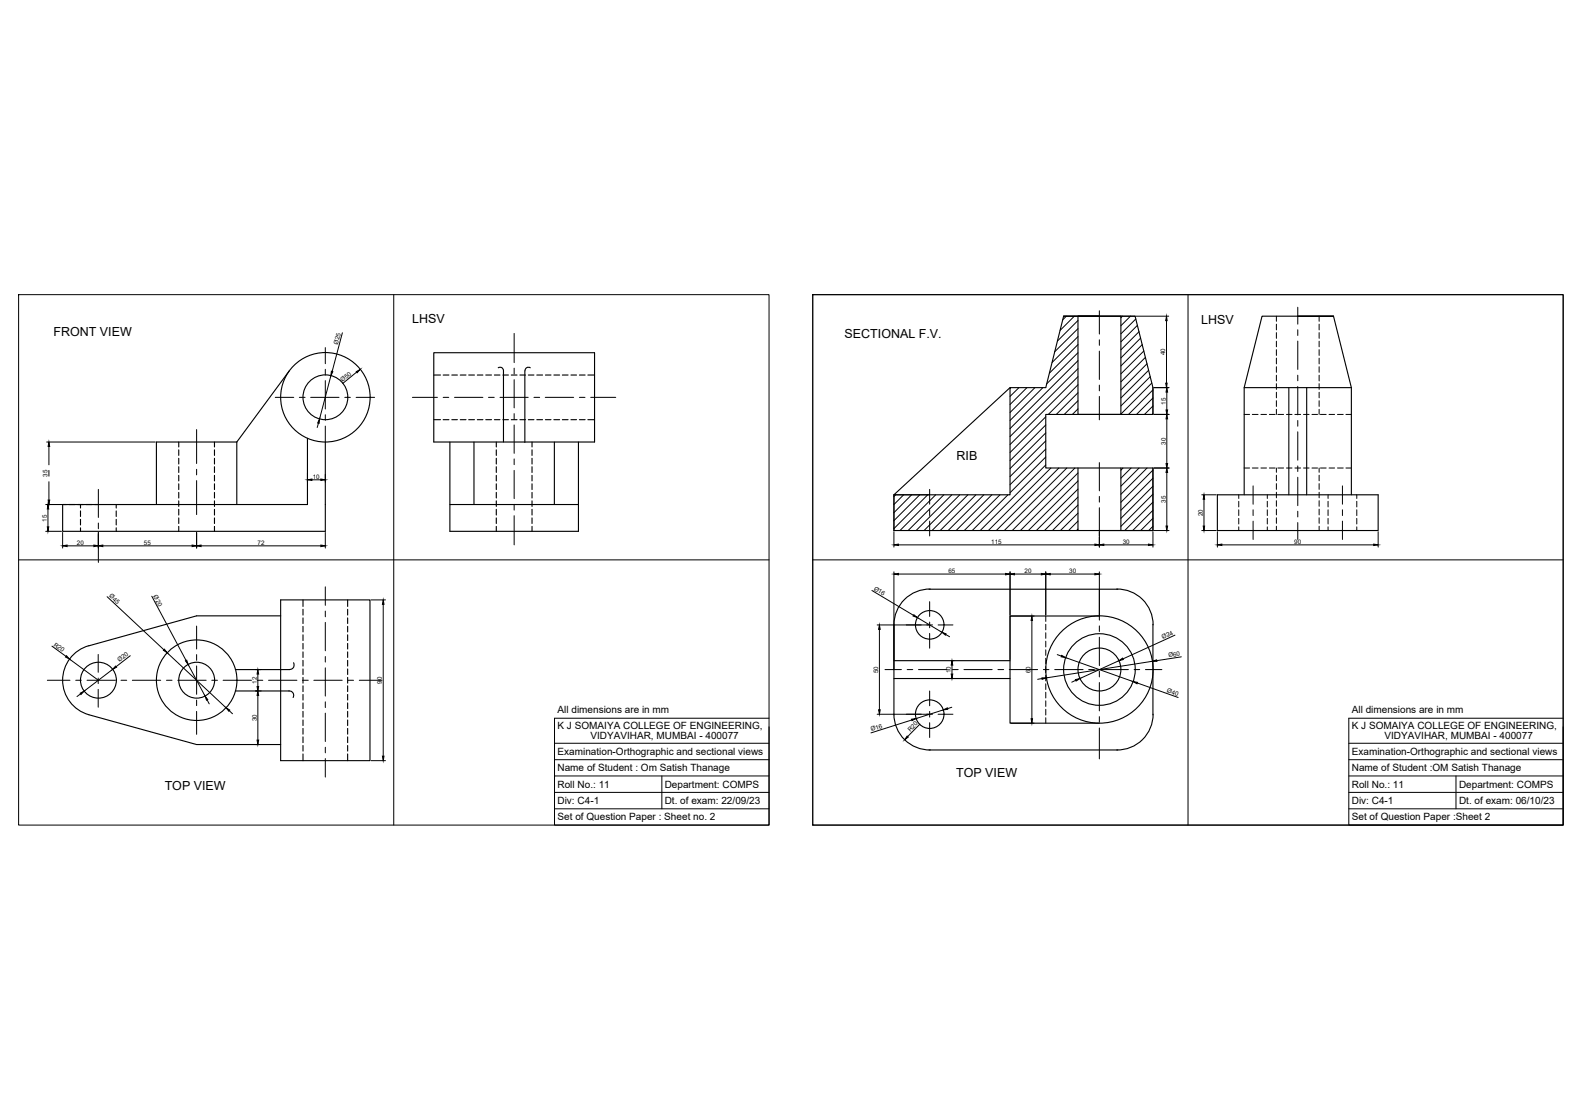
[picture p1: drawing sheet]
<svg xmlns="http://www.w3.org/2000/svg" width="420mm" height="297mm" viewBox="0 0 420 297" stroke-linecap="round" stroke-linejoin="round" font-family="sans-serif">
<!-- layer: 0 -->
<g fill="none" stroke="#000" stroke-width=".27">
<path d="M4.9 78.2h199.2v140.8h-199.2zM104.5 78.2v140.8M215.7 78.2h199.2v140.8h-199.2zM315.3 78.2v140.8M86.3 92.3v4.2M86.3 98v1.6M87.8 99.7l-3 11.5M90.9 88.3l-2.7 10.3M94.6 98.8l-3.6 3M136.5 88.5v7.8M136.5 97.7v1.6M282.3 83.9h19"/>
<path d="M283 83.9l-.9 1M285.1 83.9l-3.7 3.8M286.1 85.1l-5.4 5.4M286.1 87.2l-6.2 6.2M286.1 89.4l-6.8 6.8M286.1 91.5l-7.6 7.5M286.1 93.6l-8.3 8.3M286.1 95.7l-18 18.1M286.1 97.9l-18 18M286.1 100l-18 18M291.8 83.9h-5.7h11.4M291.8 82.5v6.2"/>
<path d="M291.8 90.2v1.5M291.8 93.2v7.5M297.9 83.9l-.4 .5M300 83.9l-2.5 2.6M301.5 84.7l-4 3.9M301.6 83.9h8.6M301.9 86.3l-4.4 4.4M302.3 88l-4.8 4.9M302.8 89.7l-5.3 5.3M303.2 91.5l-5.7 5.6M303.6 93.2l-6.1 6.1M304 94.9l-6.5 6.5"/>
<path d="M304.4 96.5l-6.9 7M304.9 98.3l-7.4 7.3M305.3 100l-7.8 7.8M309.6 85.1v16.6M338.8 83.9v1.4M338.8 86v1.6M338.8 88.3v1.5M338.8 90.6v1.5M338.8 92.8v1.5M338.8 95.1v1.5M338.8 97.4v1.4M338.8 99.6v1.5"/>
<path d="M344.5 81.6v4.4M344.5 87.5v1.6M344.5 90.5v7.6M344.5 99.6v1.5M350.1 83.9v1.4M350.1 86v1.6M350.1 88.3v1.5M350.1 90.6v1.5M350.1 92.8v1.5M350.1 95.1v1.5M350.1 97.4v1.4M350.1 99.6v1.5"/>
<path d="M12.4 117.3h28.8M13 118.5v4.9M52.2 114v9M73.1 105.5h4.9M79.4 105.5h1.6M82.5 105.5h7.5M84.5 112.3l-.3 1.2M86.3 101v7.6M86.3 110.1v1.5M86.3 113.1v4.2M91.5 105.5h1.5M94.5 105.5h4.9"/>
<path d="M109.5 105.5h6.6M117.6 105.5h1.5M120.6 105.5h7.6M129.7 105.5h1.5M132.7 105.5h7.5M136.5 100.8v7.5M136.5 109.8v1.5M136.5 112.8v7.5M141.7 105.5h1.5M144.7 105.5h7.6M153.8 105.5h1.5M156.8 105.5h6.6"/>
<path d="M268.3 102.9l-.2 .2M270.5 102.9l-2.4 2.3M272.6 102.9l-4.5 4.5M274.7 102.9l-6.6 6.6M276.8 102.9l-8.7 8.7M277.6 110.6l-9.5 9.5M277.6 112.8l-9.5 9.5M277.6 114.9l-9.5 9.5M277.6 117l-9.5 9.5M277.6 119.2l-9.5 9.5M286.1 102.1l-7.9 7.9M286.1 104.3l-5.7 5.7"/>
<path d="M286.1 106.4l-3.6 3.6M286.1 108.5l-1.5 1.5M291.8 102.2v1.5M291.8 105.2v6.2M305.7 101.7l-8.2 8.2M306 103.5l-6.5 6.5M306 105.6l-4.3 4.4M306 107.8l-2.2 2.2M306 109.9l-.1 .1M306 102.9v7.1M306.3 102.9h4M306.3 110h4"/>
<path d="M309.7 104.1v4.7M309.7 111.2v11.8M330.2 110h1.5M332.4 110h1.5M334.7 110h1.5M336.9 110h1.5M338.8 101.8v1.6M338.8 104.1v1.5M338.8 106.4v1.5M338.8 108.7v1.3M339.2 110h1.5M341.4 110h1.5"/>
<path d="M343.7 110h1.5M344.5 102.6v7.5M344.5 111.6v1.5M344.5 114.6v7.6M346 110h1.5M348.2 110h1.5M350.1 101.8v1.6M350.1 104.1v1.5M350.1 106.4v1.5M350.1 108.7v1.3M350.5 110h1.5M352.7 110h1.5"/>
<path d="M355 110h1.5M357.2 110h1.5M12.1 133.9h29.1M12.7 135.1v4.8M13 124.9v1.5M13 127.9v4.8M26.1 129.9v7.5M26.1 138.8v1.6M52.2 124.6v1.5M52.2 127.6v9M81.6 125.4v2.6M82.8 127.4h2.4"/>
<path d="M86.3 125.9v2.1M136.5 121.8v1.5M136.5 124.9v7.5M136.5 133.9v1.5M136.5 136.9v7.7M237.7 131.3l-.4 .5M239.8 131.3l-2.5 2.6M242 131.3l-4.7 4.8M244.1 131.3l-6.8 6.9M246.2 131.3l-8.9 9M246.7 131.3h-9.4v9.5M246.7 129.9v3.9"/>
<path d="M246.7 135.3v1.5M246.7 138.3v4M248.4 131.3l-9.5 9.5M250.5 131.3l-9.5 9.5M252.6 131.3l-9.5 9.5M254.7 131.3l-9.4 9.5M256.9 131.3l-9.5 9.5M259 131.3l-9.5 9.5M261.1 131.3l-9.4 9.5M263.3 131.3l-9.5 9.5M265.4 131.3l-9.5 9.5M267.5 131.3l-9.5 9.5"/>
<path d="M277.6 121.3l-9.5 9.5M277.6 123.4l-17.4 17.4M278.9 124.2l-16.6 16.6M281 124.2l-16.6 16.6M283.2 124.2l-16.6 16.6M285.3 124.2l-16.6 16.6M286.1 125.5l-15.3 15.3M286.1 127.7l-13.1 13.1M286.1 129.8l-11 11M286.1 131.9l-8.9 8.9M286.1 134.1l-6.8 6.7M286.1 136.2l-4.6 4.6"/>
<path d="M286.1 138.3l-2.5 2.5M291.8 122.8v7.5M291.8 131.8v1.5M291.8 134.8v10.4M298.1 124.2l-.6 .6M300.2 124.2l-2.7 2.7M302.3 124.2l-4.8 4.9M304.4 124.2l-6.9 7M306 124.8l-8.5 8.5M306 126.9l-8.5 8.6M306 129.1l-8.5 8.5M306 131.2l-8.5 8.5"/>
<path d="M306 133.3l-7.5 7.5M306 135.5l-5.4 5.3M306 137.6l-3.2 3.2M306 139.7l-1.1 1.1M306.3 124.2h4M309.7 125.4v14.2M319 131.3h3.8M319.6 132.5v7.1M328.8 131.3v1M328.8 133.1v1.5M328.8 135.3v1.5M328.8 137.6v1.5"/>
<path d="M328.8 139.9v.9M330.2 124.2h1.5M332.4 124.2h1.5M332.6 129v4.8M332.6 135.3v1.5M332.6 138.3v4.9M334.7 124.2h1.5M336.4 131.3v1M336.4 133.1v1.5M336.4 135.3v1.5M336.4 137.6v1.5M336.4 139.9v.9"/>
<path d="M336.9 124.2h1.5M338.8 124.2v1.2M338.8 126.1v1.5M338.8 128.4v1.5M338.8 130.7v1.5M338.8 132.9v1.5M338.8 135.2v1.5M338.8 137.4v1.5M338.8 139.7v1.1M339.2 124.2h1.5M341.4 124.2h1.5M343.7 124.2h1.5"/>
<path d="M344.5 123.7v1.5M344.5 126.7v7.5M344.5 135.7v1.5M344.5 138.7v4.5M346 124.2h1.5M348.2 124.2h1.5M350.1 124.2v1.2M350.1 126.1v1.5M350.1 128.4v1.5M350.1 130.7v1.5M350.1 132.9v1.5M350.1 135.2v1.5"/>
<path d="M350.1 137.4v1.5M350.1 139.7v1.1M350.5 124.2h1.5M352.5 131.3v1M352.5 133.1v1.5M352.5 135.3v1.5M352.5 137.6v1.5M352.5 139.9v.9M352.7 124.2h1.5M355 124.2h1.5M356.3 129v4.8M356.3 135.3v1.5"/>
<path d="M356.3 138.3v4.9M357.2 124.2h1.5M360.1 131.3v1M360.1 133.1v1.5M360.1 135.3v1.5M360.1 137.6v1.5M360.1 139.9v.9M4.9 148.6h199.2M12.1 141h4.2M16.6 141.3v4.2M17.8 144.9h7.1M26.1 141.3v8"/>
<path d="M27.3 144.9h23.7M28.4 158.4l15.1 14.1M40.3 158.3l9.1 17M52.2 141.3v4.2M53.4 144.9h31.8M86.3 141.3v4.2M86.3 155.8v4.9M98.5 159.2h3.8M215.7 148.6h199.2M231.4 156.7l11.1 6.7M237.3 141.1v4.1M237.3 151.8v23.3"/>
<path d="M238.4 144.6h52.2M238.4 152.4h28.5M246.7 159.7v3.9M268.1 151.8v23.3M269.3 152.4h7.1M277.6 151.8v11.4M278.8 152.4h11.8M286.1 140.4l-.4 .4M291.8 151.8v12.8M293 144.6h11.8M306 141.1v4.1M306.3 140.8h4"/>
<path d="M319 140.8h3.8M323.1 141.1v4.1M324.3 144.6h40.3M365.8 141.1v4.1M13.8 171.5l3.7 2.7M18.4 174.9l7.7 5.7M26.1 173.7v4.8M26.1 180v1.5M29.9 177.7l-7.6 5.8M34.6 174.1l-3.8 2.9M44.4 173.3l15.6 14.6M49.9 176.4l4.5 8.4"/>
<path d="M52.2 166.2v6.1M52.2 173.8v1.5M52.2 176.8v7.5M67.8 177.7h1.5M68.4 178.9v3.3M86.3 162.2v1.5M86.3 165.2v7.5M86.3 174.3v1.5M86.3 177.3v7.5M101.7 160.4v40.3M232.8 165.9h14.7M233.4 167.1v21.3"/>
<path d="M234.9 177.7h4.4M240.8 177.7h1.5M243.5 163.9l6.5 3.9M243.8 177.7h7.5M246.7 165.1v1.6M246.7 168.1v4M249 165.9h3.9M251 168.4l1 .6M252.7 176.6v2.3M252.8 177.7h1.5M253 175.4h.3M255.8 177.7h7.5"/>
<path d="M264.9 177.7h1.5M267.9 177.7h7.5M268.4 163.5h6.1M273.9 164.7v26.1M276.9 177.7h1.5M277.6 163.5v1.5M277.6 165.7v1.5M277.6 168v1.4M277.6 170.2v1.5M277.6 172.5v1.5M277.6 174.7v1.5M277.6 177v1.5"/>
<path d="M277.6 179.3v1.4M279.9 177.7h7.6M280.6 173.8l1.2 .4M282.9 174.6l17.8 6.3M289 177.7h1.5M291.8 166.1v1.5M291.8 169.1v7.6M291.8 178.2v1.5M292 177.7h7.5M297 175.4l-10.4 4.7M301 177.7h1.5M304 177.7h4.4"/>
<path d="M305.8 175.5l-28.1 4.4M311.9 168.6l-13.8 6.3M313.5 174.4l-6.5 1M12.6 180.6h6M20.1 180.6h1.5M21.4 184.2l-1 .7M23.1 180.6h7.5M26.1 183v4.7M32.1 180.6h1.5M35.1 180.6h7.6M44.2 180.6h1.5M47.2 180.6h7.5"/>
<path d="M52.2 185.8v1.5M52.2 188.8v6.1M55 185.8l.5 1M56.2 180.6h1.5M59.2 180.6h7.5M60.9 188.7l.8 .8M67.8 183.4h1.5M67.8 197.6h.5M68.3 180.6h1.5M68.4 184.6v11.9M71.3 180.6h7.5M80.3 180.6h1.5"/>
<path d="M83.3 180.6h7.5M86.3 186.3v1.5M86.3 189.3v7.5M86.3 198.4v1.4M92.4 180.6h1.4M95.4 180.6h6M147.2 197.3h56.9M204.1 190.7h-56.9v28.3h56.9v-26.1M232.8 189.6h14.7M242 191.1l-10.8 3.4M244.2 192.2l-3.3 3.3M246.7 183.4v4"/>
<path d="M246.7 188.8v1.6M246.7 191.8v4M249 189.6h3.9M250.3 188.5l-7.2 2.2M252.6 187.7l-1.1 .4M253 180.1h.3M268.4 192h6.1M276.6 180.1l-1.2 .2M277.6 181.5v1.5M277.6 183.8v1.5M277.6 186v1.5M277.6 188.3v1.5"/>
<path d="M277.6 190.5v1.5M285.5 180.6l-1 .5M291.8 181.2v7.5M291.8 190.2v1.5M291.8 193.2v8.3M301.9 181.3l10.8 3.9M358 197.3h56.9M414.9 190.7h-56.9v28.3h56.9v-26.1M86.3 201.4v4.9M98.5 201.9h3.8M147.2 201.7h56.9M147.2 206h56.9"/>
<path d="M147.2 210.3h56.9M147.2 214.7h56.9M175.7 206v8.7M358 201.7h56.9M358 206h56.9M358 210.3h56.9M358 214.7h56.9M386.4 206v8.7"/>
</g>
<g fill="none" stroke="#000" stroke-width=".3">
<path d="M76.8 98.5l-13.9 18.8M115.1 93.6h42.7v23.7h-42.7zM115.1 99.6h1.8M117.6 99.6h1.6M119.9 99.6h1.5M122.2 99.6h1.5M124.4 99.6h1.5M126.7 99.6h1.5M128.9 99.6h1.6M131.2 99.6h1.5M132.2 97.6a.91 .91 0 0 1 1.4 .8M133.5 99.6h1.4"/>
<path d="M133.6 98.5v18.8M135.7 99.6h1.5M138 99.6h1.5M139.3 98.5v19M140.2 99.6h1.5M140.7 97.6a.91 .91 0 0 0-1.4 .8M142.5 99.6h1.5M144.8 99.6h1.4M147 99.6h1.5M149.3 99.6h1.5M151.5 99.6h1.5M153.8 99.6h1.5"/>
<path d="M156 99.6h1.8M282.3 83.9h19l4.7 19v7.1h-28.4v14.2h28.4v16.6h-68.7v-9.5h30.8v-28.4h9.5zM286.1 83.9v26.1h11.4v-26.1M344.5 83.9h9.4h-18.9l-4.8 19v28.4M353.9 83.9l4.8 19v28.4M47.4 117.3v1.3M47.4 119.4v1.5M56.9 117.3v1.3M56.9 119.4v1.5M62.9 117.3h-21.4v16.6M62.9 117.3v16.6M81.6 116.4v17.5h-65v7.1h69.7v-23.7"/>
<path d="M115.1 111.4h1.8M117.6 111.4h1.6M119.4 117.3v16.6M119.9 111.4h1.5M122.2 111.4h1.5M124.4 111.4h1.5M125.8 117.3v16.6M126.7 111.4h1.5M128.9 111.4h1.6M131.2 111.4h1.5M131.7 117.3v1.3M131.7 119.4v1.5"/>
<path d="M133.5 111.4h1.4M135.7 111.4h1.5M138 111.4h1.5M140.2 111.4h1.5M141.2 117.3v1.3M141.2 119.4v1.5M142.5 111.4h1.5M144.8 111.4h1.4M147 111.4h1.5M147.1 117.3v16.6M149.3 111.4h1.5M151.5 111.4h1.5"/>
<path d="M153.5 117.3v16.6M153.8 111.4h1.5M156 111.4h1.8M268.1 102.9l-30.8 28.4M330.2 102.9h28.5M342.1 102.9v28.4M346.8 102.9v28.4M21.4 133.9v1M21.4 135.6v1.5M21.4 137.9v1.4M30.8 133.9v1M30.8 135.6v1.5"/>
<path d="M30.8 137.9v1.4M47.4 121.7v1.5M47.4 123.9v1.5M47.4 126.2v1.5M47.4 128.4v1.5M47.4 130.7v1.5M47.4 133v1.4M47.4 135.2v1.5M47.4 137.5v1.5M47.4 139.7v1.3M56.9 121.7v1.5M56.9 123.9v1.5"/>
<path d="M56.9 126.2v1.5M56.9 128.4v1.5M56.9 130.7v1.5M56.9 133v1.4M56.9 135.2v1.5M56.9 137.5v1.5M56.9 139.7v1.3M119.4 133.9h34.1v7.1h-34.1zM131.7 121.7v1.5M131.7 123.9v1.5M131.7 126.2v1.5M131.7 128.4v1.5"/>
<path d="M131.7 130.7v1.5M131.7 133v1.4M131.7 135.2v1.5M131.7 137.5v1.5M131.7 139.7v1.3M141.2 121.7v1.5M141.2 123.9v1.5M141.2 126.2v1.5M141.2 128.4v1.5M141.2 130.7v1.5M141.2 133v1.4M141.2 135.2v1.5"/>
<path d="M141.2 137.5v1.5M141.2 139.7v1.3M286.1 124.2v16.6M297.5 124.2v16.6M323.1 131.3h42.7v9.5h-42.7zM21.4 140.1v.9M30.8 140.1v.9M74.5 159.2h23.7v42.7h-23.7zM80.4 159.2v1.8M92.3 159.2v1.8M246.6 156.4h50.1M246.9 156.4a9.5 9.5 0 0 0-9.6 9.5"/>
<path d="M296.4 156.4a9.5 9.5 0 0 1 9.7 9.5M23.6 171.4a9.5 9.5 0 0 0-7 9.2 9.5 9.5 0 0 0 7 9.1l28.6 7.9h22.3M74.5 163.5h-22.3l-28.6 7.9M77.9 175.9a1.21 1.21 0 0 1-1.1 1.8h-14.3M80.4 161.7v1.6M80.4 164v1.5M80.4 166.3v1.5M80.4 168.5v1.5M80.4 170.8v1.5M80.4 173v1.5M80.4 175.3v1.5M80.4 177.6v1.5"/>
<path d="M80.4 179.8v1.5M92.3 161.7v1.6M92.3 164v1.5M92.3 166.3v1.5M92.3 168.5v1.5M92.3 170.8v1.5M92.3 173v1.5M92.3 175.3v1.5M92.3 177.6v1.5M92.3 179.8v1.5M237.3 165.7v24.1M237.3 175.4h30.8"/>
<path d="M291.8 163.5h-23.7v28.5h23.7M306 165.7v24.1M62.5 183.4h14.3M76.7 183.4a1.16 1.16 0 0 1 1.1 .5 1.16 1.16 0 0 1 0 1.3M80.4 182.1v1.5M80.4 184.3v1.5M80.4 186.6v1.5M80.4 188.8v1.6M80.4 191.1v1.5M80.4 193.4v1.5M80.4 195.6v1.5M80.4 197.9v1.5"/>
<path d="M92.3 182.1v1.5M92.3 184.3v1.5M92.3 186.6v1.5M92.3 188.8v1.6M92.3 191.1v1.5M92.3 193.4v1.5M92.3 195.6v1.5M92.3 197.9v1.5M237.3 189.6a9.5 9.5 0 0 0 9.6 9.5M237.3 180.1h30.8M246.6 199.1h50.1M306.1 189.6a9.5 9.5 0 0 1-9.7 9.5"/>
<path d="M80.4 200.1v1.8M92.3 200.1v1.8"/>
<circle cx="86.4" cy="105.5" r="11.9"/>
<circle cx="86.4" cy="105.5" r="5.9"/>
<circle cx="246.8" cy="165.9" r="3.8"/>
<circle cx="291.8" cy="177.7" r="14.2"/>
<circle cx="291.8" cy="177.7" r="9.5"/>
<circle cx="291.8" cy="177.7" r="5.7"/>
<circle cx="26.1" cy="180.6" r="4.8"/>
<circle cx="52.2" cy="180.6" r="10.7"/>
<circle cx="52.2" cy="180.6" r="4.8"/>
<circle cx="246.8" cy="189.6" r="3.8"/>
</g>
<g fill="#000" stroke="#000" stroke-width=".27">
<path d="M88 98.5l.3 .2-.5 1zM94.6 98.7l1-.6-.8 .9zM309.6 83.9l.2 1.2h-.4zM13 117.3l.2 1.2h-.4zM84.8 111.2l-.1 1.2-.4-.1zM309.4 101.7h.4l-.2 1.2zM309.7 102.9l.2 1.2h-.4zM309.5 108.8h.4l-.2 1.2zM309.7 110l.2 1.2h-.4zM12.7 133.9l.2 1.2h-.3zM12.6 139.9h.3l-.2 1.1zM12.8 132.7h.4l-.2 1.2z"/>
<path d="M81.6 127.4l1.2-.2v.3zM85.2 127.2l1.1 .2-1.1 .1zM309.5 123h.4l-.2 1.2zM309.7 124.2l.2 1.2h-.4zM309.5 139.6h.4l-.2 1.2zM319.3 139.6h.4l-.1 1.2zM319.6 131.3l.1 1.2h-.4zM16.6 144.9l1.2-.2v.4zM24.9 144.7l1.2 .2-1.2 .2zM26.1 144.9l1.2-.2v.4zM51 144.7l1.2 .2-1.2 .2zM52.2 144.9l1.2-.2v.4z"/>
<path d="M85.2 144.7l1.1 .2-1.1 .2zM237.3 144.6l1.1-.2v.4zM237.3 152.4l1.1-.2v.4zM266.9 152.2l1.2 .2-1.2 .2zM268.1 152.4l1.2-.2v.4zM276.4 152.2l1.2 .2-1.2 .2zM277.6 152.4l1.2-.2v.4zM290.6 144.4l1.2 .2-1.2 .2zM290.6 152.2l1.2 .2-1.2 .2zM291.8 144.6l1.2-.2v.4zM304.8 144.4l1.2 .2-1.2 .2zM323.1 144.6l1.2-.2v.4z"/>
<path d="M364.6 144.4l1.2 .2-1.2 .2zM17.6 174.1l.8 .8-1-.5zM30.7 176.8l.2 .3-1 .6zM43.6 172.3l.8 1-1-.7zM49.2 175.4l.4-.2 .3 1.2zM68.4 177.7l.3 1.2h-.5zM101.7 159.2l.2 1.2h-.4zM233.4 165.9l.2 1.2h-.4zM242.6 163.2l.9 .7-1.2-.4zM250 167.8l1.1 .5-.2 .3zM252.7 175.4l.2 1.2h-.4zM252.5 178.9h.4l-.2 1.2z"/>
<path d="M273.9 163.5l.2 1.2h-.4zM276.5 179.9h1.2l-1.1 .4zM281.8 174l1.1 .6-1.2-.2zM297 175.4l1-.7 .1 .4zM305.8 175.5l1.2-.3 .1 .3zM21.3 184l1-.5-.8 .8zM54.4 184.8l.7 .9-.3 .2zM60 187.9l1 .6-.3 .3zM68.2 182.2h.5l-.3 1.2zM68.4 183.4l.3 1.2h-.5zM68.2 196.5h.5l-.3 1.1zM233.2 188.4h.4l-.2 1.2z"/>
<path d="M240.8 195.4l.3 .3-1 .7zM241.9 190.9l1.2-.2-1.1 .6zM250.3 188.5l1.1-.6 .1 .4zM273.7 190.8h.4l-.2 1.2zM285.4 180.4l1.2-.3-1 .7zM300.7 180.9l1.2 .2-.1 .4zM101.5 200.7h.4l-.2 1.2z"/>
</g>
<g font-size="3.3">
<text x="14.2" y="89.1">FRONT VIEW</text>
<text x="109.4" y="85.7">LHSV</text>
<text x="224.2" y="89.6">SECTIONAL F.V.</text>
<text x="318.8" y="86.1">LHSV</text>
<text x="253.9" y="122.1">RIB</text>
<text x="43.7" y="209.7">TOP VIEW</text>
<text x="253.8" y="206.2">TOP VIEW</text>
</g>
<g font-size="2.7">
<text x="148" y="189.4">All dimensions are in mm</text>
<text x="358.8" y="189.4">All dimensions are in mm</text>
<text x="148" y="193.5">K J SOMAIYA COLLEGE OF ENGINEERING,</text>
<text x="156.7" y="196.2">VIDYAVIHAR, MUMBAI - 400077</text>
<text x="358.8" y="193.5">K J SOMAIYA COLLEGE OF ENGINEERING,</text>
<text x="367.5" y="196.2">VIDYAVIHAR, MUMBAI - 400077</text>
<text x="148" y="200.4">Examination-Orthographic and sectional views</text>
<text x="358.8" y="200.4">Examination-Orthographic and sectional views</text>
<text x="148" y="204.7">Name of Student : Om Satish Thanage</text>
<text x="148" y="209.1">Roll No.: 11</text>
<text x="176.4" y="209.1">Department: COMPS</text>
<text x="358.8" y="204.7">Name of Student :OM Satish Thanage</text>
<text x="358.8" y="209.1">Roll No.: 11</text>
<text x="387.3" y="209.1">Department: COMPS</text>
<text x="148" y="213.4">Div: C4-1</text>
<text x="176.4" y="213.4">Dt. of exam: 22/09/23</text>
<text x="358.8" y="213.4">Div: C4-1</text>
<text x="387.3" y="213.4">Dt. of exam: 06/10/23</text>
<text x="148" y="217.7">Set of Question Paper : Sheet no. 2</text>
<text x="358.8" y="217.7">Set of Question Paper :Sheet 2</text>
</g>
<g font-size="1.7">
<text x="89.7" y="91.5" transform="rotate(-75 89.7 91.5)">Ø25</text>
<text x="309.3" y="94.3" transform="rotate(-90 309.3 94.3)">40</text>
<text x="90.9" y="101.4" transform="rotate(-38 90.9 101.4)">Ø50</text>
<text x="309.4" y="107.4" transform="rotate(-90 309.4 107.4)">15</text>
<text x="309.4" y="118.1" transform="rotate(-90 309.4 118.1)">30</text>
<text x="12.6" y="126.6" transform="rotate(-90 12.6 126.6)">35</text>
<text x="83" y="127">10</text>
<text x="309.4" y="133.5" transform="rotate(-90 309.4 133.5)">35</text>
<text x="319.2" y="137" transform="rotate(-90 319.2 137)">20</text>
<text x="12.4" y="138.5" transform="rotate(-90 12.4 138.5)">15</text>
<text x="20.4" y="144.6">20</text>
<text x="38.2" y="144.6">55</text>
<text x="68.4" y="144.6">72</text>
<text x="263.1" y="144.3">115</text>
<text x="298" y="144.3">30</text>
<text x="343.5" y="144.3">90</text>
<text x="251.7" y="152.1">65</text>
<text x="271.9" y="152.1">20</text>
<text x="283.8" y="152.1">30</text>
<text x="28.9" y="158.3" transform="rotate(43 28.9 158.3)">Ø45</text>
<text x="40.7" y="158.3" transform="rotate(62 40.7 158.3)">Ø20</text>
<text x="231.8" y="156.6" transform="rotate(31 231.8 156.6)">Ø16</text>
<text x="14.1" y="171.4" transform="rotate(36 14.1 171.4)">R20</text>
<text x="308.7" y="169.7" transform="rotate(-24 308.7 169.7)">Ø24</text>
<text x="31.7" y="175.8" transform="rotate(-38 31.7 175.8)">Ø20</text>
<text x="233.1" y="178.7" transform="rotate(-90 233.1 178.7)">50</text>
<text x="252.3" y="178.7" transform="rotate(-90 252.3 178.7)">10</text>
<text x="273.5" y="178.7" transform="rotate(-90 273.5 178.7)">60</text>
<text x="310.2" y="174.5" transform="rotate(-9 310.2 174.5)">Ø60</text>
<text x="68.1" y="181.6" transform="rotate(-90 68.1 181.6)">12</text>
<text x="101.4" y="181.5" transform="rotate(-90 101.4 181.5)">90</text>
<text x="309.7" y="183.7" transform="rotate(19 309.7 183.7)">Ø40</text>
<text x="68.1" y="191.5" transform="rotate(-90 68.1 191.5)">30</text>
<text x="231.3" y="194.1" transform="rotate(-17 231.3 194.1)">Ø16</text>
<text x="241.6" y="194.3" transform="rotate(-46 241.6 194.3)">R20</text>
</g>
</svg>
